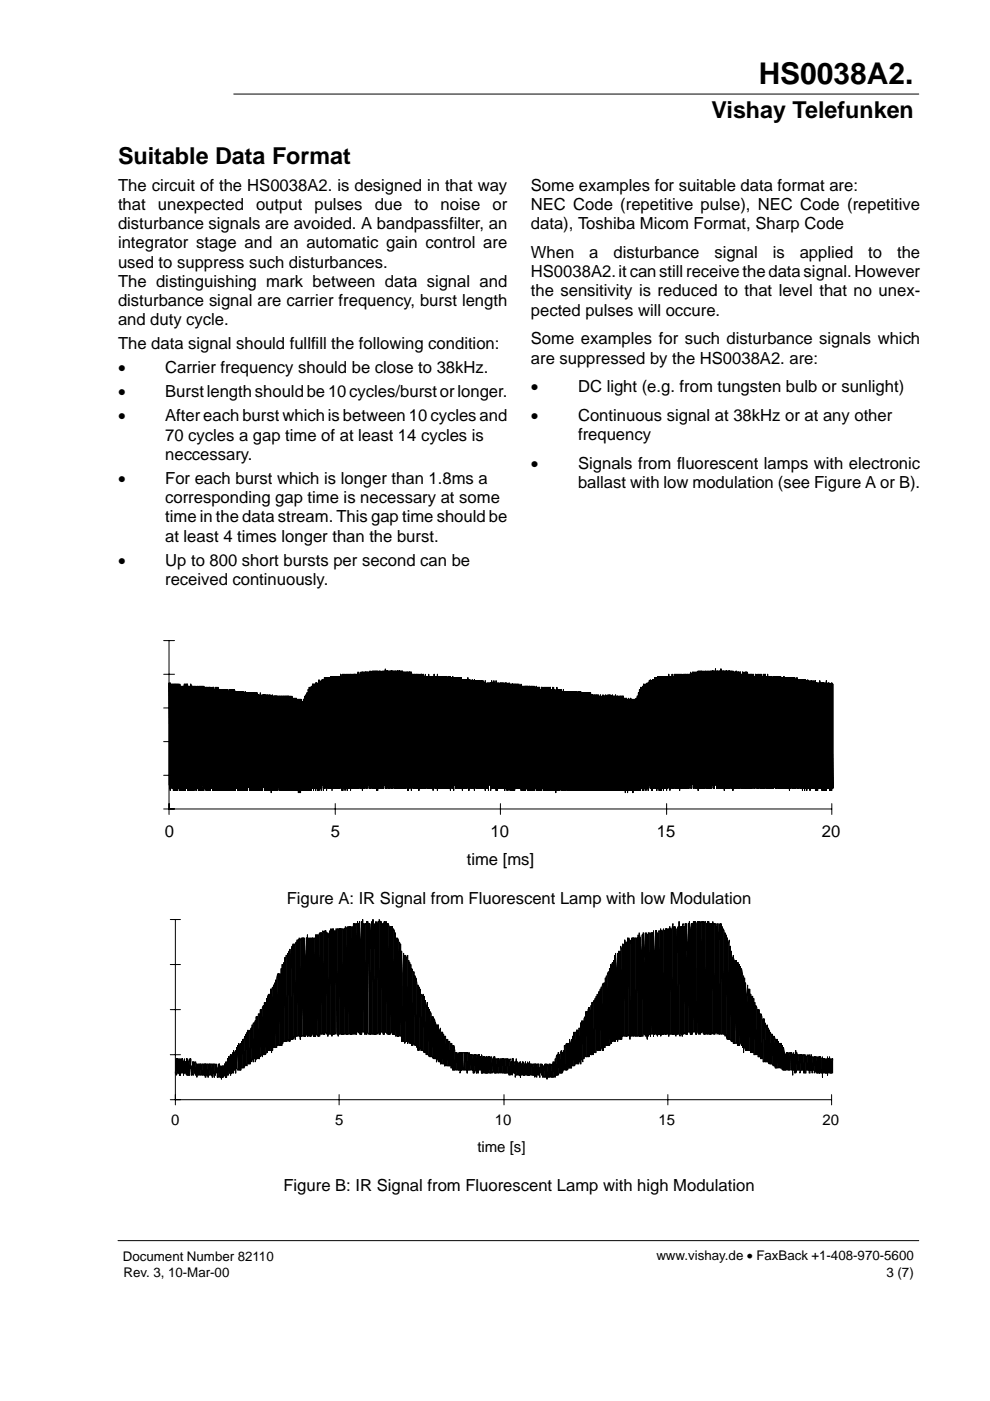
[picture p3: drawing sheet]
<svg xmlns="http://www.w3.org/2000/svg" width="210mm" height="297mm" viewBox="0 0 210 297" stroke-linecap="round" stroke-linejoin="round" font-family="sans-serif">
<g fill="none" stroke="#000" stroke-width=".21">
<path d="M49.6 19.9h145.2M34.7 135.8h2.3M35.8 135.8v36.9M34.7 157.2h2.3M34.7 150.1h2.3M34.7 143h2.3M34.7 171.5h141.7M34.7 164.4h2.3M71.1 170.4v2.3M106.1 170.4v2.3M141.3 170.4v2.3M176.4 170.4v2.3"/>
<path d="M36.1 195h2.2M37.2 195v39.3M36.1 214.1h2.2M36.1 204.5h2.2M36.1 233.2h140.2M36.1 223.6h2.2M37.2 227.5l.2-3v3.5l.2-.5v-3l.2 3v-3l.2 .6v2.9v-3.5h.3v3.5l.2-3.5v3h.2v-3l.2 3.5v-2.9l.2-.6v3l.2-2.4v2.4l.3 .5v-3.5l.2 3.5v-3.5l.2 3.5v-2.9l.2-.6v3.5l.2-3.5v1.9l.2-.4v2l.3-2.9v2.9h.2v-2.9l.2 2.4v-2.4h.2v2.9l.2-2.4v2.8l.3-2.8h.2v2.4l.2-2.4v2.4h.2v-2.4l.2 2.4v-2.4h.2v2.4l.3-2.4v2.4h.2v-2.4v2.8h.2v-2.8l.2 2.4v-2.4h.2v2.8l.2-2.8v2.4h.3v-2.4l.2 2.4v-2.4h.2v2.8l.2-2.8v1.9v-1.1l.2 2v-2.8h.2v2.4l.3-2.4v1.9l.2-1.1v2l.2-2.8v2.8h.2v-2.8l.2 2.8v-2.4h.2v2.8l.3-2.8v2.4l.2-2.4v2.4l.2-.4v-2.4l.2 2.8v-3.3h.2v3.3l.2-3.9v3.5h.3v-3.9l.2 3.4v-3.4l.2-.5v4.4v-4.4h.2v3.9l.2-4.3v4.3h.2v-4.8l.3 4.2v-3.7l.2-.5v4.8l.2-5.4v4.3l.2 .5v-5.2l.2 5.2v-5.7l.3 5.7v-5.2l.2-.5v5.7l.2-6.1v5.6h.2v-6l.2 6v-6l.2-.7v6.3l.3-6.7v6.3l.2 .4v-7.2l.2 6.8v-7.2l.2 7.2v-6.8l.2-.4v7.2l.2-7.6v7.1l.3-.6v-7.2l.2 7.8v-8.2h.2v7.6l.2-8v8.6l.2-.6v-8.9v8.9h.2v-8.9l.3 8.9v-9.6h.2v9.6l.2-10.4v10l.2-.5v-9.5l.2 10v-10.5l.2-.4v10.4l.3-11.1v11.1l.2-11.1v11.1l.2-.4v-11.5l.2 11.5v-12l.2-.4v11.9l.2-11.9v11.9h.3v-13l.2 13.5v-13.5l.2-.4v13.4l.2-13.8v13.2l.2-13.7v13.7h.3v-14.3l.2 14.3v-14.8l.2-.8v15.2l.2-15.2v15.2h.2v-15.2l.2 15.2v-16.3h.3v16.3v-17.2h.2v16.7l.2-17.1v16.7h.2v-17.8l.2 17.8v-18.2h.2v18.2l.3-18.7v18.3l.2 .4v-19.1l.2 19.1v-19.5l.2 19.1v-15l.2-4.8v19.8l.2-20.2v20.2l.3-.7v-19.5l.2 20.2v-20.2l.2-.5v20l.2-20.4v20.4h.2v-20.4l.2 20.4v-20.8l.3 21.5v-21.1l.2-.4v20.8l.2-20.8v20.8h.2v-20.8l.2 20.8v-20.8l.2 5.2v15.6l.3-20.8v20.4l.2 .4v-21.5v21.5h.2v-20.8l.2 20.8v-20.8h.2v20.8l.2-20.8v20.8l.3-.4v-20.4l.2 20.8v-20.8h.2v20.8l.2-21.5v21.5l.2-21.5v21.1l.3 .4v-21.5l.2 21.5v-21.5l.2-.4v21.9l.2-21.9v21.5h.2v-21.5l.2 21.5v-22l.3 .5v21.5l.2-22v22l.2-22v21.5l.2 .5v-21.5l.2 21.9v-21.9l.2 1.1v20.4l.3-22v22h.2v-22.4l.2 22.8v-20.8l.2-2v22.4v-22.4l.2 .4v22l.2-22v22l.3-.5v-21.9l.2 22.4v-22.4h.2v22.8l.2-22.8v22.4h.2v-22.4l.2 22.4v-22.4l.3 22.4v-22.4h.2v22.4l.2-22.4v22.4h.2v-22.8l.2 22.8v-22.4l.2-.4v22.8l.3-22.8v22.8h.2v-22.8l.2 22.8v-22.8l.2 22.8v-22.8h.2v22.8l.2-23.5v23.5h.3v-23.5l.2 23.5v-23.5h.2v23.5l.2-23.9v23.4h.2v-23v23l.3 .5v-23.9l.2 23.9v-18l.2-5.9v23.9l.2-24.3v23.8h.2v-23l.2 23.5v-23.5h.3v23.5l.2-23.9v23.9l.2-23.9v23.4l.2 .5v-23.5l.2 23.5v-23.5l.2 5.5v18l.3-23.9v23.9h.2v-24.3l.2 24.3v-18l.2-5.5v23.5l.2-23.9v23.9l.2-23.5v23.5l.3-.5v-23.4l.2 23.9v-24.3l.2 .4v23.9l.2-23.9v23.4h.2v-23l.2 23.5v-22.4l.3-1.5v23.9v-23.5l.2-.4v23.4l.2-23.4v23.4l.2 .5v-23.5l.2 23.5v-23.5l.2 .7v22.8l.3-22.8v22.8l.2-.5v-22.3l.2 22.8v-22.8l.2 22.8v-22.4l.2 .4v22l.2-21.5v21.9h.3v-20.8l.2 20.8v-20.8l.2 .4v20.4l.2-20v20h.2v-19.5l.3 20.6v-19.1l.2 19.1v-14.3l.2-4.4v18.7l.2-18.2v18.6l.2-.4v-18.2l.2 18.2v-17.8l.3-.4v18.6l.2-17.6v17.2l.2 .4v-17.1v16.7l.2 .4v-16.7l.2 17.2v-16.3l.2 .6v15.7l.3-15.7v15.2l.2 .5v-14.8l.2 14.8v-14.4l.2 1.1v13.7l.2-13.2v13.8l.2-13.4v13.4l.3-.6v-12.4l.2 13v-11.9l.2 .4v11.5l.2-11.9v11.9l.2 .5v-12l.2 12v-11.1l.3 1.5v10l.2-11.1v11.1l.2-10v10l.2 .5v-10l.2 10v-9.6l.2 .4v9.2l.3-8.5v8.5l.2 .4v-8.9l.2 8.9v-8.5l.2 .9v7.6v-7.6l.2 .4v7.8l.2-7.8v7.2l.3 .6v-7.8l.2 7.8v-6.7l.2-.4v7.6l.2-6.8v6.8h.2v-6.8l.3 6.8v-6.3l.2 6.7v-6.3h.2v6.3l.2-5.6v5.6h.2v-5.6l.2 5.6v-5.2h.3v5.2l.2-4.8v5.2h.2v-5.2l.2 5.7v-5.2l.2 5.2v-5.2l.2 1v4.2l.3-3.7v3.7h.2v-3.7l.2 3.7v-3.3l.2-.4v3.7l.2-3.7v4.3l.2-.6v-3.7v3.7h.3v-3.7l.2 3.7v-3.7h.2v3.7l.2-3.7v3.7h.2v-3.7l.2 4.3v-4.3h.3v3.7l.2-3.7v3.7l.2-3.3v3.3h.2v-3.3l.2 3.3v-3.3h.2v3.9l.3-3.9v3.9l.2-.6v-3.3l.2 3.9v-3.9h.2v3.9l.2-3.9v3.9l.2-3.9v3.3h.3v-2.8l.2 3.4v-3.9l.2 .5v3.4l.2-3.4v3.4h.2v-3.4l.3 3.4v-3.4h.2v3.4v-3.4h.2v3.4l.2-3.4v3.4h.2v-3.4l.2 3.4v-3.4h.3v3.4l.2-3v3l.2-.6v-2.8l.2 3.4v-3.4l.2 3.4v-3h.2v3l.3-3v3h.2v-3l.2 3v-3h.2v3l.2-3v3h.2v-3l.3 3v-3l.2 3v-3h.2v3l.2-3v3h.2v-3l.2 3.5v-2.9l.3-.6v3.5l.2-2.9v2.4l.2 .5v-3.5v3h.2v-3l.2 3v-2.4h.2v3.3l.3-3.9v3.5h.2v-2.9l.2 2.9v-2.4l.2-.5v2.9l.2-2.9v3.3l.2-2.8v2.4h.3v-2.9l.2 2.9v-2.9l.2 .5v2.4l.2-2.9v2.9h.2v-2.4l.3 2.4v-2.9l.2 .5v2.4l.2-2.9v2.9l.2-2.4v2.4h.2v-2.4l.2 2.4v-2.4h.3v2.4l.2-2.4v2.8l.2-.4v-2.4l.2 2.8v-2.8h.2v2.4h.2v-2.4l.3 2.8v-2l.2 1.1v-1.9l.2 2.4v-2.4l.2 .4v2.4l.2-2.4v2.4h.2v-2.8l.3 2.8v-2.8l.2 3.2v-3.2l.2 .4v2.4l.2-2.8v2.8h.2v-2.8l.2 2.8v-2.4l.3-.4v2.8l.2-3.3v3.3h.2v-3.3l.2 3.3v-3.9l.2 3.5v-3.9l.2-.5v4.4l.3-4.8v4.8l.2-.5v-3.9l.2 3.9v-4.3l.2-.5v4.8l.2-4.3v4.3l.2-.6v-4.2v4.2h.3v-5.2l.2 5.2v-5.2l.2-.5v5.7l.2-5.7v5.7l.2-.5v-5.2l.3 5.2v-6l.2 .8v5.2l.2-6v6l.2-6.7v6.3h.2v-7.2l.2 7.2v-7.2h.3v6.8l.2-7.2v7.2h.2v-7.2l.2 7.2v-7.6h.2v7.1l.2-8.2v8.7l.3-9.1v8l.2 .6v-8.6l.2 8v-8.5l.2-.4v8.5l.2-9.6v9.6h.2v-9.6l.3 9.6v-10l.2-.5v10.5v-10.5l.2 .9v9.1l.2-10.4v10.4h.2v-11.1l.2 11.1v-11.1l.3-.4v11.1l.2-11.5v11.5h.2v-12l.2 11.5v-11.9l.2 11.9v-11.9l.2-.6v12.5l.3-13v13l.2-.6v-12.8l.2 13.4v-13.8l.2-.5v14.3l.2-14.3v13.7h.2v-14.8l.3 14.4v-14.8l.2 14.8v-15.2l.2-.5v15.7l.2-16.3v16.3l.2-.5v-16.7l.3 16.7v-16.7l.2-.4v16.7l.2-17.2v17.2h.2v-18.2v18.2h.2v-18.7l.2 18.3v-14.4l.3-3.9v18.7l.2-19.1v18.7h.2v-18.7l.2 18.7v-19.8l.2 .7v19.1l.2-20.2v19.5l.3-19.5v19.5h.2v-20.4l.2 20.4v-20h.2v20l.2-20.8v20.8l.2-.4v-20.4l.3 21.5v-21.1l.2 .9v19.5l.2-20.8v20.8l.2-20.8v20.8h.2v-20.8l.2 20.8v-20.8h.3v20.8l.2-20.8v20.8h.2v-21.5l.2 21.5v-21.9l.2 1.1v20.8v-20.8l.2 4.7v16.1l.3-21.5v21.5h.2v-21.9l.2 21.5v-16.3l.2-5.2v21.9l.2-21.9v21.5l.2 1.1v-22.2l.3 21.5v-21.9l.2 21.5v-21.5h.2v21.9l.2-21.9v21.5h.2v-21.5l.3 21.9v-22.4l.2 5.3v16.7l.2-22v22h.2v-22v22l.2 .4v-21.9l.2 21.5v-22h.3v22l.2-22.4v22.8l.2-.4v-22l.2 22v-22l.2-.4v22.4l.2-22v22h.3v-22.4v22.4h.2v-22.4l.2 22.4v-22.4h.2v22.8l.2-23.2v22.8h.2v-22.4l.3 22.4v-22.4l.2-1.1v23.5l.2-22.8v22.8l.2-22.8v22.8l.2 .4v-22.8l.2 22.4v-17.2l.3-5.6v22.8l.2-23.9v23.9l.2 .4v-23.2l.2 22.8v-22.8h.2v23.2v-23.2l.2-.7v23.5l.3-22.8v22.3l.2 .5v-23.5l.2 23.5v-23.5l.2 5.9v17.6l.2-23.5v23h.3v-23.4l.2 23.9v-21.1l.2-2.4v23.5v-22.8l.2-.7v23.5l.2-23.9v23.4h.2v-23.4l.3 23.9v-23.9l.2 .4v23.5l.2-23.9v23.4l.2 .5v-23.9l.2 23.9v-23.9l.2 23.9v-23.9h.3v23.4l.2-23.4v23.4l.2 .5v-23.9l.2 23.9v-23.9h.2v23.9l.2-23.5v23.5h.3v-23.9v23.4l.2 .5v-23.9l.2 23.9v-23.5h.2v23.5l.2-23.5v23.5l.2-.5v-23.4l.3 23.9v-23.5h.2v23.5l.2-23.5v23h.2v-22.3v22.8l.2-.5v-23l.2 23.5v-20l.3-3.5v23.5l.2-23.5v23.5h.2v-22.8l.2 22.8v-22.4l.2 .4v22l.2-21.5v21.9l.3-21.5v21.1l.2 1.1v-21.5l.2 21.5v-20.2l.2-.9v21.1l.2-19.8v19.8l.3 .4v-19.1l.2 19.1v-17.2l.2-1v18.6v-18.2l.2 .6v17.6l.2-17.6v17.6h.2v-17.6l.3 18.1v-17.6h.2v17.6l.2-17.2v17.2l.2-.5v-16.3l.2 16.8v-16.3l.2 1.1v15.6v-11.9l.3-3.3v16.3l.2-15.9v14.8l.2 .6v-14.3l.2 14.3v-11.5l.2-2.3v13.8l.2-13v13h.3v-13l.2 13.5v-12.4l.2 12.4v-12h.2v12l.2-11.5v11.9h.2v-11.1l.3 11.1v-10.4l.2 .4v10l.2-9.5v10h.2v-10v10h.2v-9.2l.2 9.6v-9.6l.3 .7v8.9l.2-8.5v9.1h.2v-9.1l.2 9.1v-8.2l.2 1.1v7.1l.2-7.8v7.8h.3v-7.1v7.1l.2 .5v-7.2l.2 7.2v-6.8l.2 .5v6.3l.2-6.3v6.3l.3 .4v-6.3l.2 6.3v-6.3l.2 .7v6l.2-6v6l.2-6v6h.2v-5.6l.3 5.6v-5.2h.2v5.2l.2-5.2v5.2l.2 .5v-5.2l.2 5.2v-4.8l.2 1.1v3.7v-3.7l.3 .4v3.3l.2-3.7v3.7h.2v-3.7l.2 3.7v-3.7h.2v3.7l.2-3.7v3.7h.3v-3.7l.2 4.8v-4.4l.2-.4v3.7v-3.3h.2v3.9l.2-4.8v4.8l.2-.6v-3.7l.3 3.7v-3.3h.2v3.3l.2-3.3v3.9l.2-.6v-3.3l.2 3.3v-3.3l.2 3.3v-3.3h.3v3.9l.2-3.9v3.9h.2v-3.4l.2 2.8v-3.3l.2 .5v2.8l.2-3.3v3.9h.3v-3.4v2.8h.2v-3.3l.2 3.9v-3.4h.2v2.8l.2-2.8v3.4l.3-.6v-2.8l.2 3.4v-3.4h.2v3.4l.2-3.4v3.4h.2v-3.4v3.4h.2v-3.4l.3 3.4v-3l.2-.4v4.3l.2-3.9v3h.2v-3l.2 3v-3h.2v3l.3-3.4v3.9l.2-3.5v3h.2v-3.4l.2 3.4v-3h.2v3l.2-3v3M71.9 232.1v2.2M106.9 232.1v2.2M141.6 232.1v2.2M176.3 232.1v2.2M25 263h169.8"/>
</g>
<path d="M35.8 166.5v-21.7l.3 22.3v-22.3v22.8l.2-22.1v21.4v-21.9v22.1l.2-.6v-21.5v22.1v-11.7l.3-9.9v21v-21.5v22.6l.2-22.6v22.6v-22.1v20.7l.2 .3v-21.5v22.6v-22.1l.3 .2v21.9v-22.6v21.5l.2-21.5v22.6v-22.1l.2 21.6v-22.1v22.1v-11.7l.2-10.4v22.6v-21.9v20.8l.3-.3v-20.7v22.1v-22.1l.2 22.1v-22.1v21l.2-21v22.1v-22.1v19.3l.3-19.3v21v-21.5v22.6l.2-22.1v22.1v-22.6l.2 22.1v-22.1v22.1v-21.6l.3 5.1v15.9v-21.5v22.6l.2-1.1v-21v22.1v-22.1l.2 21v-21v22.1l.3-22.6v22.6v-22.1v21l.2-1.4v-19.6v22.1v-22.1h.2v22.1v-21.9v20.8l.2-21v22.1v-22.1v21l.3 .6v-21.6v21v-18.2l.2-2.8v22.1v-21.9v21.9l.2-22.1v21.6v-21.6l.3 22.1v-22.1l.2 .2v21.9v-22.1v20.7l.2 1.4v-22.1l.3 22.1v-22.1v21.6l.2-21.4v20.8v-21v22.1l.2-1.1v-21v22.1v-21.9l.2 20.8v-20.8v21.4l.3-21.4v21.9v-21.9v19.4l.2 1.4v-20.8v21.9v-21.9l.2 3.3v18.6v-21.9v20.8l.3-20.8v21.9v-21.9v10.2l.2 11.2v-21.4v21.9v-14.7l.2-7.2v21.4v-20.9v20.3l.3-20.8v21.9v-21.9l.2 21.9v-21.9v20.8v-20.8l.2 5.8v16.1v-21.4v18.9l.3 2.5v-21.9v12.2l.2 9.7v-21.9v21.9l.2-21v20.3v-21.2v21.9l.2-1.8v-19.6v21.4v-21.4h.3v21.4l.2-21.4v21.4v-21.4v20.7h.2v-20.7v21.4v-21l.3 10.2v10.3v-20.9v21.4l.2-21.4v21.4v-21l.2 19.9v-20.3v21.4v-21l.3-.4v21.4v-21v19.9l.2-1.7v-18.6v21.4v-21.4l.2 21.4v-21v19.9l.2-20.3v21.4v-21.4v20l.3 1.4v-21.4l.2 21.4v-21.4v21.4l.2-21v19.9v-20.3v21.4l.3-2.8v-17.9v20.7v-21.4l.2 .4v21l.2-20.7v20.2v-20.5l.3 21v-21v21v-20.7l.2 4.4v15.6v-20.3v21l.2-1.1v-19.9v21v-20.7l.2 20v-20.3v21v-20.7l.3-.3v21v-20.7v20l.2-1.8v-18.5v21v-21l.2 21v-20.7v19.6l.3-19.6v20.7v-21v19.9l.2 1.1v-20.7v20v-20l.2 1.4v19.3v-20.7v20.7l.3-20.7v20v-20l.2 20.7v-20.7v20.7v-20.7h.2v20.7l.3-20.7v20.7v-20.7l.2 20.7v-20.7v20.7v-20.3l.2 4.9v14.9v-20.2v20.7l.2-.7v-20v20.7v-20.3l.3 19.6v-20v20.7l.2-20.7v20.7v-20.3v19.6l.2-2.1v-17.5v20.3v-20.3h.3v20.3v-20v19.3l.2-20v20.7v-20.3v18.5l.2 1.8v-20.3l.3 4.9v15.4v-20.3v20.3l.2-20.3v19.6v-19.6l.2 20.3v-20.3v20.3v-20.3l.2 .3v19.3v-19.6v20.3l.3-1.8v-18.2v20v-20.3l.2 19.8v-19.8v20.3l.2-20v20v-20.3v20.3l.3-.5v-19.8v20.3v-20l.2 19.5v-19.5v20.5l.2-20.8v20.3v-20v19.3l.3-.7v-18.6v20v-19.6l.2-.4v20v-20v19.3l.2-19.3v20v-20l.3 20v-20v19.3v-19.3l.2 7.8v12.2v-20v20l.2-10.4v-9.2v18.9v-19.3l.2 20v-20v20v-13.6l.3-6v18.9v-19.3v20l.2-1.1v-18.9v20v-19.6l.2 18.9v-19.3v20l.3-19.6v19.6v-20v17.2l.2 2.1v-19.3v20v-19.6l.2 3.3v16.3v-20v19.3l.3-19.3v20v-19.6v19.1l.2 .5v-20v20v-11.5l.2-8.5v20v-19.6v19.6l.2-20v20v-19.6l.3 19.6v-20l.2 .7v19.3v-19.6v18.5l.2 1.1v-19.6l.3 19.6v-19.6v19.6l.2-19.3v18.8v-19.1v19.6l.2-.7v-18.6v19.3v-18.9l.3 18.2v-18.6v19.8l.2-19.8v19.8v-19.4v18.4l.2-2v-16.8v19.8v-19.4l.2-.4v19.3v-18.9l.3 18.9v-18.9v18.4l.2-18.8v19.3v-19.3v18.8l.2 .5v-20l.3 1.8v18.2v-20.3v20.3l.2-20v19.3v-20v20.7l.2-2.5v-18.2v20.7v-21.4l.3 1.1v19.2v-20.8v21.9l.2-20.3v20.3v-21.9l.2 21.2v-21.4v22.1v-20.7l.3 8.3v11.9v-22.1v22.1l.2-.6v-21.5v22.6v-21.4l.2 20.3v-21.5v22.1l.2-22.3v22.8v-21.9v20.8l.3-2.1v-19.6v22.3v-22.3l.2 22.8v-22.1v21l.2-22.4v23.5v-23.3v22.2l.3 .6v-22.8l.2 1.2v21.6v-22.3v22.8l.2-23.5v22.4v-22.4l.3 23.5v-23.5l.2 .7v22.3v-23.4v22.8l.2 .6v-23.4l.2 23.4v-23.4v23.9v-19.3l.3-4v22.2v-22.8v23.4l.2-.6v-22.8v23.4v-23l.2 22.4v-22.8v23.4l.3-23.7v23.7v-23.4v21.1l.2 1.7v-23.1v24.2v-23.9l.2 7.8v15.6v-23.7v23.7l.3-11.9v-11.8v23.7v-23.4l.2 22.8v-23.1v23.7v-23.4l.2-.3v23.7v-23.4v22.8l.2-23.1v23.7v-23.7l.3 23.7v-23.7v23.1v-23.1l.2 3.9v19.8v-23.7v23.1l.2 .6v-24.1v23.5v-23.5l.3 24.6v-24.2v23.7l.2-24.1v24.6v-24.6v23.5l.2 .6v-24.1l.3 24.6v-24.6v24.1l.2-23.7v23.1v-23.5v24.1l.2-.6v-23.5v24.6v-15.4l.3-8.8v23.1v-23.5v24.1l.2-23.7v23.7v-24.1l.2 23.5v-23.5v24.6v-24.6l.2 11.7v12.4v-24.1v24.1l.3-.6v-23.5v24.1v-23.7l.2 22.8v-23.2v24.1v-24.1h.2v24.1v-24.1v23.5l.3-1.7v-21.8v24.1v-24.1l.2 24.1v-24.1v23.5l.2-24v24.6v-24.1v23.5l.3 .6v-24.1v23.5v-13.9l.2-10.1v24.6v-24.1v23.2l.2-23.7v24.6v-24.6l.2 25.1v-25.1v23.7v-23.7l.3 8.3v16.3v-24.6v24.6l.2-10.3v9.7v-24v24.6l.2-24.6v24.6l.3-2.3v-22.3v24.6v-24.6h.2v24.6l.2-24.6v24v-24l.3 24.6v-24.8v24.8v-23.7l.2-.9v24.6l.2-.6v-24.2v24.8v-11v10.4l.3-24.2v24.8v-24.6v23.3l.2 .4v-23.9v24.8v-24.6l.2 2.3v22.3v-24.8v23.9l.2-23.9v25.3v-25.1v11.5l.3 12.5v-24.2v25.3v-22.1l.2-3.2v24.8v-24.6v24l.2-2.6v-21.6v24.8v-24.8l.3 24.8v-24.8l.2 24.8v-24.8l.2 .7v24.1v-24.8v24.8l.3-24.8v24.2v-24.2l.2 24.8v-25.3l.2 .7v24.6v-24.8v22.8l.2 2v-24.8v24.2v-24.2l.3 24.8v-24.8v24.8l.2-11v10.4v-24.2v24.8v-17.7l.2-7.1v24.8l.3-2.3v-22.5v24.8v-24.8l.2 24.2v-24.2v24.8v-24.8l.2 10.6v13.6v-24.2v24.8l.3-.9v-23.9v24.8v-24.8l.2 24.2v-24.2v24.8l.2-24.8v24.8v-24.8h.2v24.8v-24.8v23.2l.3 .7v-23.9v24.8v-24.8l.2 24.8v-24.8v24.2l.2-24v24.6v-24.8v23.9l.3 .3v-24.2v24.8v-24.6l.2 24.6v-24.6v23.7l.2-23.7v24.6v-24.6v22.3l.3 2.3v-24.6v23.7l.2 .9v-24.6v24v-24l.2 25.1v-25.1v25.1l.3-25.1v24.6h.2v-24.6v24v-24l.2 24.6v-24.6v25.1l.2-24.6v24.1l.3-.6v-23.5v24.1v-11l.2 10.4v-23.5v24.1v-24.1l.2 23.5v-23.5v24.1l.3-24.1v24.1v-24.1v22.1l.2 1.4v-23.5v24.1v-24.1l.2 23.9v-23.9v24.6l.3-24.6v24.1v-23.7v23.1l.2-2.8v-20.7v24.1v-24.1h.2v24.1v-23.7v23.1l.2-23.5v24.1v-24.1l.3 24.1v-23.7v23.1v-22.8l.2-.7v24.1v-23.7v23.1l.2 .6v-23.7v23.1v-23.1l.3 23.7v-23.7v23.1l.2-23.5v24.1v-23.7v21.4l.2 2.3v-23.7l.3 23.7v-23.7v23.7l.2-9.9v9.3v-23.1v23.7v-17.5l.2-5.9v22.8v-23.1v24.2l.2-3.2v-20.7v23.4v-24.1l.3 23.5v-23.1v23.7l.2-23.4v23.2v-23.5v23.7l.2-.6v-23.5v24.6v-23.9h.3v22.8v-23.1v23.7l.2-23.7v23.7v-23.4v22.8l.2-1.7v-21.4v23.7v-23.4l.3-.3v23.7v-23.4v22.8l.2-23.1v23.7v-23l.2 23v-23.7v23.1v-13.9l.3-9.2v23.7v-23.4v22.8h.2v-23.1v23.7v-23.7l.2 23.7v-23.4v22.8l.2-23.1v23.7v-23.7v21.4l.3 2.3v-23.7l.2 24.2v-24.2v23.7l.2-23.4v23.4l.3-2.3v-21.1v23.4v-23.7l.2 .3v23.9l.2-23.9v22.8v-22.8l.3 23.4v-23.4v23.4v-23l.2-.4v23.4l.2-.6v-22.8v23.4v-23.4l.2 22.8v-22.8v23.4v-23l.3-.4v23.4v-23v21.4l.2 1v-22.8v23.4v-23l.2 23.5v-23.5v22.4l.3-22.4v23v-23v22.4l.2 .4v-22.8v23v-19.5l.2-3.5v23v-23v22.4l.3-22.4v23v-23l.2 23v-23.4l.2 23.9v-23.5v23l.3-22.8v22.2v-22.4l.2 23v-22.8v22.8v-22.8h.2v22.2v-22.4v23h.2v-22.8v22.8v-22.8l.3 22.8v-23v23.5l.2-23.3v22.8l.2-.6v-22.2v22.8v-22.3l.3 21.7v-22.2v22.8l.2-22.8v22.8v-22.3v21.7h.2v-22.2v22.8v-22.3h.3v22.3v-22.8v22.2l.2-22.2v22.8v-22.3l.2 22.3v-22.8v22.8v-11.7l.2-10.6v22.3v-22.3v21.7l.3-.3v-21.9v23.3v-22.8l.2 22.3v-22.3l.2 7.4v14.9v-22.3v20l.3 2.3v-22.3v22.8l.2-22.6v21.5v-21.7l.2 22.8v-22.8v22.8v-22.8h.3v21.7v-22.2v22.8l.2-.9v-21.2v22.1v-22.3l.2 22.3v-22.8l.2 22.8v-22.3v22.3v-22.1l.3 .5v21v-22.2v23.3l.2-22.8v22.8v-22.6l.2 21.5v-21.7v22.3v-22.1l.3-.2v22.3v-22.1v21.5l.2 .6v-22.3v22.3v-22.3l.2 22.3v-22.3v21.7l.3-21.7v22.3v-22.1v21.5l.2 .6v-22.3v22.3v-11.9l.2-10.4v22.8v-22.1v21l.3-21.7v22.3v-22.3v21l.2 1.8v-22.8l.2 4.2v18.1v-22.1v22.6l.2-22.6v21.5v-21.7v12.9l.3 9.9v-22.6v22.6v-15.4l.2-6.7v21v-21.5v22.6l.2-2.1v-20.5v22.6v-22.6l.3 21.5v-21.5v22.6l.2-22.1v21.6v-22.1v22.6l.2-1.1v-21.5v22.1v-21.6l.3 21v-21.5v22.1l.2-22.1v22.1v-21.6v21.4l.2-3v-18.9v22.1v-21.6h.2v21.6v-21.6v21l.3-21.5v22.6v-22.1l.2 22.1v-22.1v21v-21l.2 1.4v20.7v-22.1v21l.3 1.1v-22.1v21v-21l.2 22.1v-22.1v22.1v-22.1h.2v21.6v-21.6v21.6l.3 .5v-22.1v21.4v-21.4l.2 21.6v-21.6v22.1l.2-22.1v22.1l.3-1.1v-21v22.1v-15.4l.2-6.7v22.1l.2-22.1v22.1v-21.9l.2 20.8v-21v22.1v-21.9h.3v21.4v-21.4v20.8l.2-21v22.1v-21.9l.2 21.9v-21.9v20.8v-13.9l.3-6.9v21.9v-21.9v20.8l.2 .6v-21.4v21.9v-21.9l.2 21.9v-21.4v20.7l.3-21.2v21.9v-21.9v19.4l.2 2v-21.4l.2 21.9v-21.9v21.9l.2-21.4v20.3v-20.8v21.9l.3-.7v-21.2v21.9v-15.4l.2-6v20.3v-20.8v21.9l.2-21.9v21.9v-21.4l.3 20.3v-20.8v21.9v-21l.2 4.2v16.8v-21.9v21.4l.2-.2v-20.7v21.4v-20.7v9.2l.3 11v-21.4v21.9v-16.1l.2-5.8v21.9v-21v20.5l.2-1.3v-19.6v21.4v-21.4l.2 21.9v-21.5v19.9l.3-20.8v21.9v-21.4v18.9l.2 2.5v-21.4l.2 11v10.4v-21.4v21.4l.3-20.7v19.6v-20.3l.2 21.4v-21.4v21.4v-21.4l.2 .7v19.6v-19.9v21l.3-20.7v20.7v-21.4l.2 20.7v-20.3v21v-20.7l.2 8.5v11.7v-20.5v21l.3-1.1v-19.9v21v-20.7l.2 19.6v-19.9v21l.2-21v21v-21v20.3l.2-2.1v-18.2v21v-20.7l.3-.3v21v-20.7v20l.2-20.3v21v-21v18.5l.2 2.5v-21v19.9l.3 1.1v-21l.2 21v-21v21l.2-20.7v20v-20.3v21l.3-2.8v-17.9v20.7v-21l.2 .3v19.6v-19.9v21l.2-20.7v20.7v-21l.2 21v-21l.3 7.4v13.1v-20.2v20.7l.2-20.7v20.7v-20.7l.2 20v-20v20.7v-20.7h.3v20.7v-20.7v19.6l.2-1.7v-17.9v20.7v-20.7l.2 20.7v-20.7v19.6l.3-19.6v20.7v-20.7v18.6l.2 2.1v-20.7v19.6l.2 1.1v-20.7l.2 20.7v-20.3v20.3v-20l.3-.3v20.3l.2-2.8v-17.2v20v-20.3l.2 19.6v-19.6v20.3l.3-20v20v-20.3v20.3l.2-.7v-19.6v20.3v-20l.2 8.5v11.5v-20.3v20.3l.3-20v20v-19.6l.2 19.1v-19.8v20.3v-19.3l.2-.7v20v-19.6v19.1l.3-19.5v20v-20.3l.2 20.3v-20.3l.2 6.7v13.6v-20v17.5l.2 2.5v-20.3v11.1l.3 9.2v-20v20l.2-19.6v19.1v-19.8v20.3l.2-.7v-19.6v20.3v-20l.3 19.3v-19.6v20.3l.2-20v20v-20v17.5l.2 1.8v-19.6v20.3v-19.6l.3 1.4v18.2v-20v19.3l.2-19.3v20v-19.6l.2 19.6v-20.3v19.8v-12.4l.2-7.1v20v-19.6v18.9l.3 .7v-20v20v-20l.2 20v-20l.2 .4v19.6v-20v19.3l.3 .7v-20l.2 20v-20v20l.2-19.6v18.9v-19.3v20l.3-.7v-18.9v19.6v-16.1l.2-3.2v18.6v-18.9v20.1l.2-20.1v19.6v-19.3l.3 18.6v-18.6v19.8v-19.8h.2v19.3v-19.6l.2 19.6v-19.3v18.8l.2-18.8v19.3v-19.6v18.9l.3 .7v-19.3l.2 1.3v18.5v-19.8v19.3l.2-19.3v18.6v-18.2l.3 18.9v-19.3v19.3v-19.3h.2v18.6v-18.9v19.6l.2-2.5v-16.8v19.3v-20l.3 19.3v-20v20.7v-20l.2 5v15v-21.4v20.9l.2-.2v-21.2v21.9v-20.7l.2 20.2v-21.4v21.4l.3-21.6v22.1v-21v20.3l.2-.7v-21.2v22.6v-21l.2-1.6v22.1v-20.9v20.3l.3-21.5v22.6v-22.6l.2 22.1v-22.3l.2 22.8v-22.8v22.3l.3-21.6v21v-22.2l.2 22.8v-23l.2 .9v21.5v-22.2v23.3l.2-2.1v-20.5v22.6v-23.5l.3 23v-23v23l.2-22.3v21.7v-22.8v23.4l.2-.6v-22.8v23.4v-22.1l.3-.7v22.2v-22.8v23.9l.2-24.2v23.7v-23l.2-.7v24.2v-23.5v22.1l.3 .3v-23.1v24.2v-23.9l.2 23.9v-24.2v23.1l.2-23.1v23.7v-23.4v22.8l.3 .6v-23.7v24.2v-14.7l.2-9.5v23.7v-23v22.4l.2-23.1v23.7v-23.7l.2 24.2v-24.2l.3 12v11.7v-23.7v23.7l.2-23.4v22.8v-23.5l.2 24.6v-24.2l.3 .3v22.8v-23.1v23.7l.2-.6v-22.8v23.4v-24.1l.2 24.1v-23.7v23.7l.3-23.7v23.1v-23.5v24.1l.2-.6v-23.5v24.1v-16.3l.2-7.4v23.1v-23.5v24.1l.2-24.1v24.1v-23.7v22.4l.3 .7v-23.5v24.1v-23.7l.2 1.6v22.6v-24.6v23.5l.2-23.5v24.1v-23.7v12.5l.3 11.2v-24.1v24.1v-19.5l.2-4.6v24.1v-23.7v23.1l.2-2.8v-20.7v24.1v-24.1l.3 24.1v-24.1v23.5v-23.5l.2 11.5v12.6v-24.1v23.5l.2 .6v-24.1v23.5v-23.5l.2 24.1v-24.1v24.1l.3-24.1v24.1h.2v-24.6l.2 .5v24.1v-24.1v24.1l.3-24.1v23.2v-23.7l.2 24.6v-24.6v24.6v-10.3l.2 9.7v-24v24.6v-24.1l.3 23.2v-23.7v24.6l.2-24.6v24.6v-24.6v23.7l.2 .3v-24.2v25.3v-25.1l.3 10.4v13.6v-24.2v24.8l.2-24.8v24.8v-24.6l.2 24v-24.2v24.8v-24.6l.2-.2v24.8v-24.6l.3-.2v24.8v-24.6v24l.2-24.2v24.8v-24.6v24l.2 .6v-24.8v24.2v-15.2l.3-9v24.8v-24.6v24l.2-24.2v24.8v-24.8l.2 24.8v-24.8l.3 7.3v17.5v-24.8v22.5l.2 2.3v-24.8v24.8l.2-24.8v24.2v-24.2l.2 24.8v-24.8v24.8v-24.8l.3 .2v23.7v-23.9v24.8l.2-24.8v24.2v-24.7l.2 25.3v-24.8v24.8v-23.7l.3-1.1v24.8l.2-.6v-24.2v24.8l.2-24.8v24.8v-24.8l.3 23.9v-24.4v25.3v-24.8l.2 3.2v21.6v-24.8v23.9h.2v-23.9v24.8v-24.8l.3 23.9v-23.9v25.3v-23.5l.2-1.8v24.8v-24.8v24.2l.2-2.1v-22.1v24.8v-24.8l.2 24.8v-24.8l.3 24.8v-24.8v24.2v-24.2h.2v24.8v-24.8v23.9l.2 .9v-24.8v24.2v-24l.3 24.6v-24.8v24.2l.2-24.2v25.3v-25.1v22.3l.2 2.3v-24.6v23.7v-23.7l.3 24.6v-24.6v24.6l.2-10.3v9.4v-23.9v24.8v-18.4l.2-6.2v24.6l.2-2.3v-22.3v24.6v-24.6l.3 24v-24v24.6l.2-24.6v24.6l.2-.9v-23.2v24.1v-23.4l.3-1.2v24.6l.2-24.6v24.6v-24.1l.2-.5v24.6v-24.1v22.8l.3 .7v-24v24.6v-24.6l.2 24.6v-24.6v24l.2-23.5v24.1v-24.1v23.5l.2 .4v-23.9v24.1v-20.5l.3-3.6v24.1v-24.1v23.2l.2-23.2v24.1v-24.1v21.8l.2 2.3v-24.1v22.5l.3 1.6v-24.1l.2 24.1v-23.7v23.7l.2-24.1v24.1h.3v-24.1l.2 .4v23.7v-24.1v24.1l.2-23.7v23.1v-23.5l.3 24.1v-24.1v24.1v-14.5l.2-9.2v23.1v-23.5v24.1l.2-23.7v23.7v-23.7l.2 23.1v-23.5v24.1v-23.4l.3 2.5v20.9v-24.1v22.8l.2 .7v-23.5v24.1v-23.4v10.3l.2 12.5v-23.1v23.7l.3-24.1v24.1v-23.4v22.8l.2-2.8v-20.3v23.7v-23.4l.2-.3v23.7v-23.4v22.8l.3-23.1v23.7v-23.7v23.1l.2 .6v-23.4v22.8v-22.8l.2-.3v23.7v-23.4v23.4l.2-23.7v23.5v-23.5l.3 23.7v-23.7l.2 .3v23.4v-23.7v21.7l.2 2v-23.7l.3 23.7v-23.7v23.7l.2-11v10.4v-23.1v23.7v-15.2l.2-8.2v22.8v-23.1v23.7l.3-23.4v23.4v-23.4l.2 22.8v-22.8v23.4v-23.4l.2 11v12.4v-23.7v23.7l.3-.6v-22.8v23.4v-23l.2 22.4v-22.8v23.4l.2-23.4v23.4v-23.4v22.8l.2-1.7v-21.1v23.4v-23l.3-.4v23.9v-23.5v22.4l.2-22.8v23.4v-23v22.4l.2 .6v-23.4v22.8v-17.5l.3-5.3v23.4v-23v23l.2-23.4v23.4v-23.4l.2 23.4v-23.4l.3 1.1v22.3v-23v19.8l.2 3.2v-23.4v11.7l.2 11.7v-23v23l.2-23v23l.3-1.6v-21.4v23v-23l.2 22.4v-22.4v23l.2-22.8v23.3v-23.5v23l.3-.6v-22.4v23v-22.8l.2 3.3v18.9v-22.4v23.5l.2-23.5v23v-22.8l.3 22.2v-22.2v23.3v-23.3l.2-.2v23v-22.8h.2v22.8v-22.3v21.7l.2-22.2v23.3v-22.8v21.7l.3 .6v-22.8v22.2v-16.4l.2-5.8v22.8v-22.3v22.3l.2-22.8v22.8v-22.3l.3 22.3v-22.8l.2 1.2v22.1v-23.3v20.1l.2 3.2v-22.8v21.7v-21.7l.3 22.3v-22.3v22.8v-12.2l.2-10.4v21.5v-21.7v22.3l.2-1.3v-21.5v22.8v-22.3l.3 21.7v-21.7v22.3l.2-22.3v22.8v-22.8v22.3l.2-.6v-21.7v22.8v-22.8l.2 6.7v15v-21.7v22.8l.3-22.8v22.8v-22.6l.2 21.5v-22.2v23.3v-22.6l.2-.2v22.3v-22.1v21.5l.3-21.7v22.3v-22.3l.2 22.8v-22.8l.2 .2v22.6v-22.6v21.5l.3 1.1v-22.8v21.7v-21.7l.2 22.3v-22.1v22.1" fill="none" stroke="#000" stroke-width=".22"/>
<text font-size="6.3" x="160.9" y="17.8">HS0038A2.</text>
<g font-size="4.9">
<text x="150.8" y="25.1">Vishay Telefunken</text>
<text x="25" y="34.8">Suitable Data Format</text>
</g>
<g font-size="3.5">
<text x="25" y="40.4">The circuit of the HS0038A2. is designed in that way</text>
<text x="112.6" y="40.4">Some examples for suitable data format are:</text>
<text x="25" y="44.5">that</text>
<text x="33.5" y="44.5">unexpected</text>
<text x="54.3" y="44.5">output</text>
<text x="66.7" y="44.5">pulses</text>
<text x="79.4" y="44.5">due</text>
<text x="87.9" y="44.5">to</text>
<text x="93.4" y="44.5">noise</text>
<text x="104.4" y="44.5">or</text>
<text x="112.6" y="44.5">NEC Code (repetitive pulse), NEC Code (repetitive</text>
<text x="25" y="48.6">disturbance signals are avoided. A bandpassfilter, an</text>
<text x="25" y="52.7">integrator stage and an automatic gain control are</text>
<text x="112.6" y="48.6">data), Toshiba Micom Format, Sharp Code</text>
<text x="25" y="56.8">used to suppress such disturbances.</text>
<text x="112.6" y="54.7">When</text>
<text x="112.6" y="58.8">HS0038A2. it can still receive the data signal. However</text>
<text x="124.9" y="54.7">a</text>
<text x="130.1" y="54.7">disturbance</text>
<text x="151.5" y="54.7">signal</text>
<text x="163.8" y="54.7">is</text>
<text x="169.6" y="54.7">applied</text>
<text x="184.1" y="54.7">to</text>
<text x="190.2" y="54.7">the</text>
<text x="25" y="60.8">The distinguishing mark between data signal and</text>
<text x="25" y="64.9">disturbance signal are carrier frequency, burst length</text>
<text x="112.6" y="62.8">the sensitivity is reduced to that level that no unex-</text>
<text x="25" y="69">and duty cycle.</text>
<text x="112.6" y="66.9">pected pulses will occure.</text>
<text x="25" y="74.1">The data signal should fullfill the following condition:</text>
<text x="112.6" y="73">Some examples for such disturbance signals which</text>
<text x="112.6" y="77.1">are suppressed by the HS0038A2. are:</text>
<text x="25" y="79.2">•</text>
<text x="35" y="79.2">Carrier frequency should be close to 38kHz.</text>
<text x="112.6" y="83.2">•</text>
<text x="122.6" y="83.2">DC light (e.g. from tungsten bulb or sunlight)</text>
<text x="25" y="84.3">•</text>
<text x="25" y="89.3">•</text>
<text x="35" y="84.3">Burst length should be 10 cycles/burst or longer.</text>
<text x="35" y="89.3">After each burst which is between 10 cycles and</text>
<text x="112.6" y="89.3">•</text>
<text x="122.6" y="89.3">Continuous signal at 38kHz or at any other</text>
<text x="35" y="93.4">70 cycles a gap time of at least 14 cycles is</text>
<text x="122.6" y="93.3">frequency</text>
<text x="35" y="97.5">neccessary.</text>
<text x="112.6" y="99.4">•</text>
<text x="122.6" y="99.4">Signals from fluorescent lamps with electronic</text>
<text x="25" y="102.6">•</text>
<text x="35" y="102.6">For each burst which is longer than 1.8ms a</text>
<text x="35" y="106.7">corresponding gap time is necessary at some</text>
<text x="122.6" y="103.5">ballast with low modulation (see Figure A or B).</text>
<text x="35" y="110.7">time in the data stream. This gap time should be</text>
<text x="25" y="119.9">•</text>
<text x="35" y="114.8">at least 4 times longer than the burst.</text>
<text x="35" y="119.9">Up to 800 short bursts per second can be</text>
<text x="35" y="124">received continuously.</text>
<text x="34.9" y="177.4">0</text>
<text x="70.2" y="177.4">5</text>
<text x="104" y="177.4">10</text>
<text x="139.3" y="177.4">15</text>
<text x="174.3" y="177.4">20</text>
<text x="99" y="183.4">time [ms]</text>
<text x="60.8" y="191.7">Figure A: IR Signal from Fluorescent Lamp with low Modulation</text>
<text x="60.1" y="252.5">Figure B: IR Signal from Fluorescent Lamp with high Modulation</text>
</g>
<g font-size="3.2">
<text x="36.3" y="238.6">0</text>
<text x="71" y="238.6">5</text>
<text x="104.9" y="238.6">10</text>
<text x="139.6" y="238.6">15</text>
<text x="174.4" y="238.6">20</text>
<text x="101.2" y="244.3">time [s]</text>
</g>
<g font-size="2.8">
<text x="26" y="267.3">Document Number 82110</text>
<text x="139.2" y="267.2">www.vishay.de • FaxBack +1-408-970-5600</text>
<text x="26.2" y="270.8">Rev. 3, 10-Mar-00</text>
<text x="188" y="270.8">3 (7)</text>
</g>
</svg>
